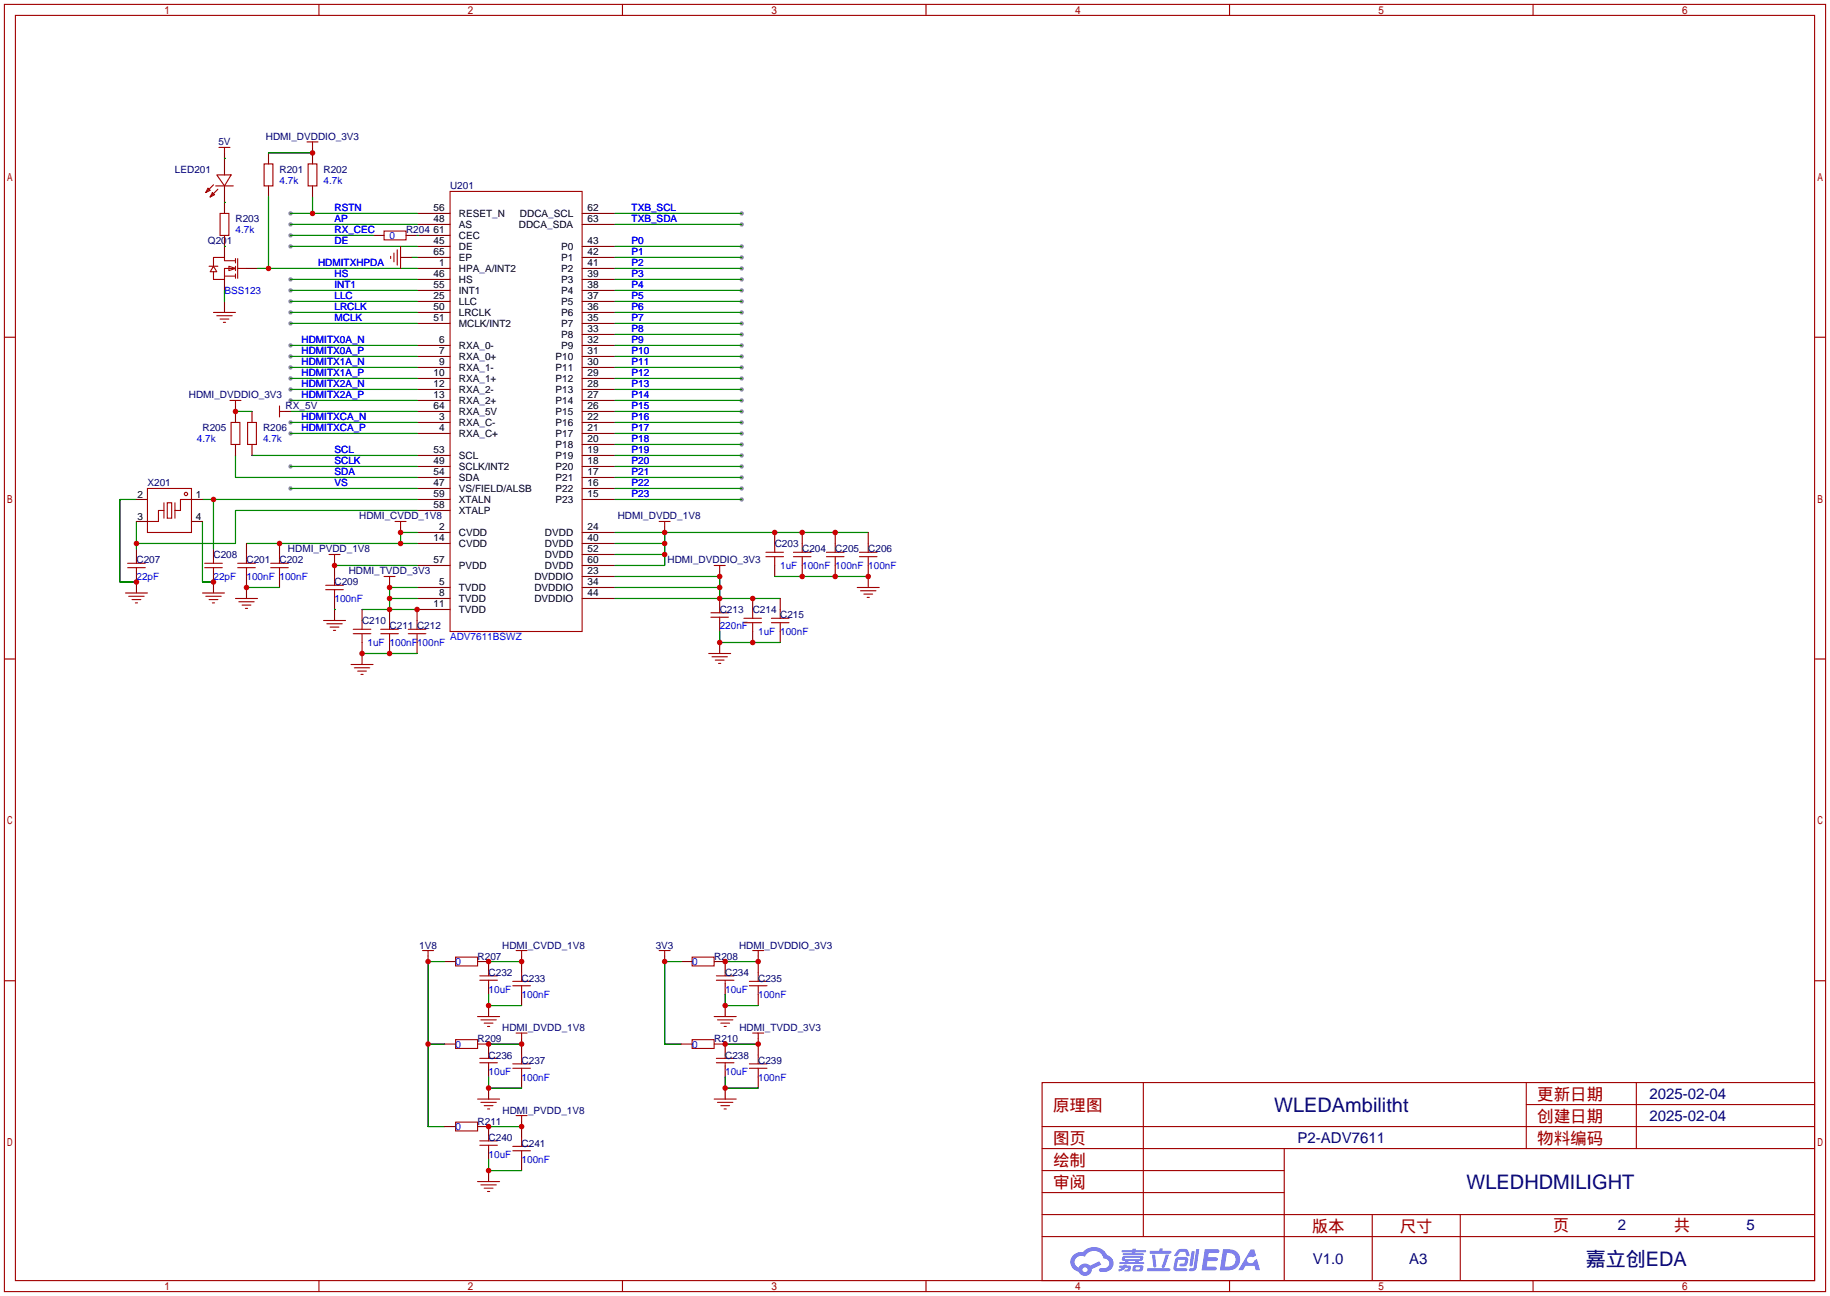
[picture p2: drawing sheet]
<svg xmlns="http://www.w3.org/2000/svg" width="422mm" height="299mm" viewBox="0 0 422 299" stroke-linecap="round" stroke-linejoin="round" font-family="sans-serif">
<g fill="#999">
<circle cx="67.1" cy="51.8" r=".51"/>
<circle cx="67.1" cy="56.9" r=".51"/>
<circle cx="67.1" cy="67.1" r=".51"/>
<circle cx="67.1" cy="64.5" r=".51"/>
<circle cx="67.1" cy="69.6" r=".51"/>
<circle cx="67.1" cy="72.1" r=".51"/>
<circle cx="67.1" cy="74.7" r=".51"/>
<circle cx="67.1" cy="79.8" r=".51"/>
<circle cx="67.1" cy="82.3" r=".51"/>
<circle cx="67.1" cy="84.8" r=".51"/>
<circle cx="67.1" cy="87.4" r=".51"/>
<circle cx="67.1" cy="89.9" r=".51"/>
<circle cx="67.1" cy="92.5" r=".51"/>
<circle cx="67.1" cy="97.5" r=".51"/>
<circle cx="67.1" cy="100.1" r=".51"/>
<circle cx="67.1" cy="107.7" r=".51"/>
<circle cx="67.1" cy="112.8" r=".51"/>
<circle cx="67.1" cy="49.3" r=".51"/>
<circle cx="171.2" cy="49.3" r=".51"/>
<circle cx="171.2" cy="51.8" r=".51"/>
<circle cx="171.2" cy="56.9" r=".51"/>
<circle cx="171.2" cy="59.4" r=".51"/>
<circle cx="171.2" cy="62" r=".51"/>
<circle cx="171.2" cy="64.5" r=".51"/>
<circle cx="171.2" cy="67.1" r=".51"/>
<circle cx="171.2" cy="69.6" r=".51"/>
<circle cx="171.2" cy="72.1" r=".51"/>
<circle cx="171.2" cy="74.7" r=".51"/>
<circle cx="171.2" cy="77.2" r=".51"/>
<circle cx="171.2" cy="79.8" r=".51"/>
<circle cx="171.2" cy="82.3" r=".51"/>
<circle cx="171.2" cy="84.8" r=".51"/>
<circle cx="171.2" cy="87.4" r=".51"/>
<circle cx="171.2" cy="89.9" r=".51"/>
<circle cx="171.2" cy="92.5" r=".51"/>
<circle cx="171.2" cy="95" r=".51"/>
<circle cx="171.2" cy="97.5" r=".51"/>
<circle cx="171.2" cy="100.1" r=".51"/>
<circle cx="171.2" cy="102.6" r=".51"/>
<circle cx="171.2" cy="105.2" r=".51"/>
<circle cx="171.2" cy="107.7" r=".51"/>
<circle cx="171.2" cy="110.2" r=".51"/>
<circle cx="171.2" cy="112.8" r=".51"/>
<circle cx="171.2" cy="115.3" r=".51"/>
<circle cx="67.1" cy="54.4" r=".51"/>
</g>
<g fill="none" stroke="#a10000" stroke-width=".25">
<path d="M1 1h420.4v297.2h-420.4zM3.6 3.6h415.2v292.1h-415.2zM73.6 1v2.6M143.7 1v2.6M213.7 1v2.6M283.8 1v2.6M353.9 1v2.6M1 77.9h2.6M418.8 77.9h2.6M1 152.1h2.6M418.8 152.1h2.6M1 226.4h2.6"/>
<path d="M418.8 226.4h2.6M240.5 249.9h178.3v45.8h-178.3zM263.9 249.9v35.6M352.3 249.9v15.3M352.3 255h66.5M377.7 249.9v15.3M240.5 270.3h55.9M240.5 265.2h178.3M240.5 275.3h55.9M240.5 260.1h178.3M296.4 265.2v30.5M73.6 295.7v2.5"/>
<path d="M143.7 295.7v2.5M213.7 295.7v2.5M240.5 285.5h178.3M240.5 280.4h178.3M283.8 295.7v2.5M316.7 280.4v15.3M337.1 280.4v15.3M353.9 295.7v2.5"/>
</g>
<g fill="#5487ff">
<path d="M278.1 288.4h2.7a.48 .48 0 0 1 .7 .4 .48 .48 0 0 1-.7 .5h-1.8l-.2 1h1.9a.43 .43 0 0 1 .4 .5 .43 .43 0 0 1-.5 .4h-1.9l-.2 1.2h1.7a.45 .45 0 0 1 .6 .2 .45 .45 0 0 1-.2 .6l-3.2 .1z"/>
<path d="M288.7 288.5h.8l.4 1.4-.7 .4a.84 .84 0 0 0-1.2 .2 .84 .84 0 0 0 .3 1.2 .84 .84 0 0 0 1.1-.4l.1-.3 .6-.3 .7 2.5h-.9l-.3-1h-2.1l-.6 1h-1.1z"/>
<path d="M275.1 288.9h.7l-.5 3.2a.36 .36 0 0 1-.4 .3 .36 .36 0 0 1-.3-.4z"/>
<path d="M276.1 288.4h.7l-.6 4.3a1.13 1.13 0 0 1-1.8 .6l.2-.4 .7-.1 .2-.2z"/>
<path d="M271.8 288.7l.6-.3 1-.1a.77 .77 0 0 1 .9 .6l.3 .9-.2 .2h-.5l-.3-.9-.2-.1h-1l-.7 1h-.6z"/>
<path d="M271.4 290.5l.5-.3h1.7a.81 .81 0 0 1 .7 .5 .81 .81 0 0 1-.2 .9 .81 .81 0 0 1-.9 .8h-.7a.32 .32 0 0 1-.3-.4 .32 .32 0 0 1 .4-.3h.7l.3-.9-1.7 .1-.3 1.9h2.2a.32 .32 0 0 1 .3 .4 .32 .32 0 0 1-.4 .3h-2.3l-.4-.4-.1-.5z"/>
<path d="M264.8 292.8h5a.33 .33 0 0 1 .4 .4 .33 .33 0 0 1-.4 .3h-4.9l-.1-.2z"/>
<path d="M269.1 289.6h.7l-.6 2.1a.98 .98 0 0 1-.8 1l-.3-.3z"/>
<path d="M265.9 289.7h.7l.3 2.6a.34 .34 0 0 1-.3 .3 .34 .34 0 0 1-.4-.2z"/>
<path d="M265.4 288.8h2.2l.2-.6h.6l-.1 .6h1.8a.32 .32 0 0 1 .3 .3 .32 .32 0 0 1-.4 .3h-4.5l-.1-.1z"/>
<path d="M258.4 292.2h.9l.1-.2h.7l-.1 .2h.9l.1 .2-.1 .9-1.3 .2v-.4h.6l.1-.4a.68 .68 0 0 0-.9 .4l-1.1 .5-.2-.5 1-.4h-.8z"/>
<path d="M259 288.6h2.4l.1-.3h.7l-.1 .3h2.2l.3 .3-.3 .2h-2.2l-.1 .3h1.8l.2 .2-.2 .2h-4.5l-.1-.4h2l.1-.3h-2.3l-.1-.1z"/>
<path d="M282.3 288.4l-.7 4.9h1.6a2.5 2.5 0 0 0 3.1-2.5 2.5 2.5 0 0 0-3.1-2.4zM283.2 289.3a1.65 1.65 0 0 1 2 1.7 1.65 1.65 0 0 1-2.2 1.4h-.3z"/>
<path d="M259.1 290.2l-.1 .7 .6 .2 .1 .3h-1.3l.1 .4h5.4l.2-.2-.2-.2h-1.2l.2-.3a.7 .7 0 0 0 .8-.2 .7 .7 0 0 0 0-.9h-4.1zM259.7 290.4l3.5 .1-.2 .3h-3.2zM260.4 291.1h1.7l-.2 .3h-1.4z"/>
<path d="M261.6 292.3a1.05 1.05 0 0 0-.1 1.2 2.91 2.91 0 0 0 2.2-.2 .98 .98 0 0 0 0-1.1l-1.6-.1zM262.2 292.6h.8l.1 .3-.2 .2h-.8z"/>
<path d="M247.8 289.7a2.23 2.23 0 0 0-.6 2.3 2.23 2.23 0 0 0 1.8 1.6 1.58 1.58 0 0 0 1.7 1 1.58 1.58 0 0 0 1.3-1.6l2.2-1-.5-.8-2.1 1a1.65 1.65 0 0 0-2.6 .5 1.47 1.47 0 0 1-.8-2.1 1.47 1.47 0 0 1 2.2-.4 2.3 2.3 0 0 1 2.3-1.4 2.3 2.3 0 0 1 2.1 1.8 1.12 1.12 0 0 1 1.3 1 1.12 1.12 0 0 1-1.2 1.2h-.7a.45 .45 0 0 0-.5 .3 .45 .45 0 0 0 .4 .6 2.21 2.21 0 0 0 2.2-.6 2.21 2.21 0 0 0 .5-2.3 2.13 2.13 0 0 0-1.3-1 3.3 3.3 0 0 0-5.5-.7l-1.2 .1zM249.9 293.2a.57 .57 0 0 1 1.1 0 .57 .57 0 0 1-1.1 0z"/>
</g>
<g fill="none" stroke="#870000" stroke-width=".25">
<path d="M51.8 35.3v5.1M62 35.3v2.5M72.1 34v3.8M51.8 42.9v6.4M51.8 54.4v5M62 42.9v2.6M72.1 42.9v2.6M86.1 54.4h2.5M92.5 59.4h2.5M93.7 54.4h10.2M96.3 49.3h7.6M96.3 51.8h7.6"/>
<path d="M96.3 56.9h7.6M96.3 59.4h7.6M134.4 49.3h7.6M134.4 51.8h7.6M134.4 56.9h7.6M134.4 59.4h7.6M51.8 64.5v2.6M51.8 69.6v2.5M56.9 62h2.5M96.3 62h7.6M96.3 64.5h7.6M96.3 67.1h7.6"/>
<path d="M96.3 69.6h7.6M96.3 72.1h7.6M96.3 74.7h7.6M96.3 79.8h7.6M134.4 62h7.6M134.4 64.5h7.6M134.4 67.1h7.6M134.4 69.6h7.6M134.4 72.1h7.6M134.4 74.7h7.6M134.4 79.8h7.6M134.4 77.2h7.6"/>
<path d="M54.4 93.7v3.8M58.2 95v2.5M65.8 95h1.3M96.3 82.3h7.6M96.3 84.8h7.6M96.3 87.4h7.6M96.3 89.9h7.6M96.3 92.5h7.6M96.3 95h7.6M96.3 97.5h7.6M134.4 82.3h7.6M134.4 84.8h7.6"/>
<path d="M134.4 87.4h7.6M134.4 89.9h7.6M134.4 92.5h7.6M134.4 95h7.6M134.4 97.5h7.6M31.5 115.3h2.5M44.2 115.3h2.5M54.4 102.6v2.6M58.2 102.6v2.6M96.3 100.1h7.6M96.3 105.2h7.6M96.3 107.7h7.6"/>
<path d="M96.3 110.2h7.6M96.3 112.8h7.6M96.3 115.3h7.6M96.3 117.9h7.6M134.4 100.1h7.6M134.4 105.2h7.6M134.4 107.7h7.6M134.4 110.2h7.6M134.4 112.8h7.6M134.4 115.3h7.6M134.4 102.6h7.6M31.5 126.7v2.6"/>
<path d="M31.5 131.8v5.1M31.5 120.4h2.5M44.2 120.4h2.5M49.3 126.7v2.6M49.3 131.8v5.1M56.9 125.5v2.5M56.9 133.1v5.1M64.5 125.5v2.5M64.5 133.1v2.5M77.2 129.3v3.8M77.2 138.2v5.1M89.9 134.4v1.2"/>
<path d="M92.5 121.7v1.2M96.3 122.9h7.6M96.3 125.5h7.6M96.3 130.6h7.6M96.3 135.6h7.6M96.3 138.2h7.6M134.4 122.9h7.6M134.4 125.5h7.6M134.4 128h7.6M134.4 130.6h7.6M134.4 133.1h7.6M134.4 135.6h7.6"/>
<path d="M134.4 138.2h7.6M153.4 121.7v1.2M166.1 131.8v1.3M166.1 138.2v2.5M173.7 138.2v2.5M178.8 122.9v2.6M178.8 130.6v2.5M180.1 138.2v2.5M185.2 122.9v2.6M185.2 130.6v2.5M192.8 122.9v2.6M192.8 130.6v2.5"/>
<path d="M200.4 122.9v2.6M200.4 130.6v5M83.6 140.7v2.6M83.6 148.3v5.1M89.9 140.7v2.6M89.9 148.3v2.6M96.3 148.3v2.6M103.9 140.7h-7.6v2.6M166.1 143.3v2.5M166.1 148.3v2.6M173.7 145.8v2.5M180.1 145.8v2.5"/>
<path d="M98.8 220.7v1.3M102.6 222h2.6M110.2 222h2.6v2.5M112.8 227.1v2.5M112.8 232.2v2.5M120.4 220.7v3.8M120.4 229.6v2.6M120.4 239.8v3.8M153.4 220.7v1.3M157.2 222h2.6M164.8 222h2.6v2.5M167.4 227.1v2.5"/>
<path d="M167.4 232.2v2.5M175 220.7v3.8M175 229.6v2.6M175 239.8v3.8M102.6 241h2.6M110.2 241h2.6v2.6M112.8 246.1v2.6M112.8 251.2v2.5M120.4 248.7v2.5M120.4 258.8v3.8M157.2 241h2.6M164.8 241h2.6v2.6"/>
<path d="M167.4 246.1v2.6M167.4 251.2v2.5M175 248.7v2.5M102.6 260.1h2.6M110.2 260.1h2.6v2.5M112.8 265.2v2.5M112.8 270.3v2.5M120.4 267.7v2.6"/>
</g>
<g fill="none" stroke="#a10000" stroke-width=".25">
<path d="M50.5 34h2.6M51.8 34v1.3M61 37.8h2v5.1h-2zM70.9 32.8h2.5M71.1 37.8h2.1v5.1h-2.1zM72.1 32.8v1.2M48 43.4l.5 .5-1 .6zM49 44.5l.5 .5-1 .5zM49.3 42.7l-1.8 1.8M49.8 42.9h4M50 40.4h3.3l-1.5 2.5zM50.3 43.7l-1.8 1.8"/>
<path d="M50.8 49.3h2v5.1h-2zM54.4 59.7v1M54.9 59.7v4.6M88.6 53.3h5.1v2.1h-5.1zM90.2 59.2v.5M90.9 58.4v2.1M91.7 57.7v3.5M92.5 56.9v5.1M103.9 44.2h30.5v101.6h-30.5zM48.3 61.5h2M49.3 61.5l.7 1.2h-1.5zM49.3 72.1h5.1"/>
<path d="M50 72.9h3.6M50.8 73.7h2M51.6 74.4h.5M51.8 63.8h2.6M52.8 61.5l1.6 .5-1.6 .5zM54.4 60.2h-2.6v-.8h-2.5v2.1M54.4 62h-2.6v2.5h-2.5v-1.8M54.4 61.5v1M54.4 63.2v1.1M54.9 62h2M53.1 92.5h2.5M53.3 97.5h2.1v5.1h-2.1z"/>
<path d="M54.4 92.5v1.2M57.1 97.5h2.1v5.1h-2.1zM64.5 93.7v2.6M64.5 95h1.3M34 112.8h10.2v10.1h-10.2zM37.8 117.9h-1.2v2.5h-2.6M37.8 116.1v3.5M38.6 116.1h1v3.5h-1zM40.4 116.1v3.5M44.2 115.3h-2.5v2.6h-1.3M29 136.9h5M29.5 131.1h4"/>
<path d="M29.5 130h4M29.7 137.7h3.6M30.5 138.4h2M31.2 139.2h.5M31.5 129.3v.7M31.5 131.1v.7M46.7 136.9h5.1M47.2 131.1h4.1M47.2 130h4.1M47.5 137.7h3.6M48.3 138.4h2M49 139.2h.5"/>
<path d="M49.3 129.3v.7M49.3 131.1v.7M54.4 138.2h5M54.9 131.1h4M54.9 130h4M55.1 138.9h3.6M55.9 139.7h2M56.9 128v2M56.9 131.1v2M62.5 131.1h4M62.5 130h4M64.5 128v2"/>
<path d="M64.5 131.1v2M75.2 136.1h4M75.2 135.1h4M75.9 128h2.6M77.2 128v1.3M77.2 133.1v2M77.2 136.1v2.1M88.6 133.1h2.6M89.9 133.1v1.3M91.2 120.4h2.5M92.5 120.4v1.3M152.1 120.4h2.6"/>
<path d="M153.4 120.4v1.3M164.8 130.6h2.6M166.1 130.6v1.2M176.8 128.5h4M176.8 127.5h4M178.8 125.5v2M178.8 128.5v2.1M183.1 128.5h4.1M183.1 127.5h4.1M185.2 125.5v2M185.2 128.5v2.1M190.8 128.5h4"/>
<path d="M190.8 127.5h4M192.8 125.5v2M192.8 128.5v2.1M197.9 135.6h5M198.4 128.5h4M198.4 127.5h4M198.6 136.4h3.6M199.4 137.2h2M200.2 137.9h.5M200.4 125.5v2M200.4 128.5v2.1M56.6 140.5h.5"/>
<path d="M74.7 143.3h5.1M75.4 144h3.6M76.2 144.8h2M77 145.5h.5M81 153.4h5.1M81.5 146.3h4.1M81.5 145.3h4.1M81.8 154.2h3.5M82.5 154.9h2.1M83.3 155.7h.5M83.6 143.3v2M83.6 146.3v2"/>
<path d="M87.9 146.3h4M87.9 145.3h4M89.9 143.3v2M89.9 146.3v2M94.2 146.3h4.1M94.2 145.3h4.1M96.3 143.3v2M96.3 146.3v2M163.6 150.9h5.1M164.1 142.5h4M164.1 141.5h4M164.3 151.6h3.6"/>
<path d="M165.1 152.4h2M165.9 153.2h.5M166.1 140.7v.8M166.1 142.5v.8M171.7 143.8h4.1M171.7 142.7h4.1M173.7 140.7v2M173.7 143.8v2M178.1 143.8h4M178.1 142.7h4M180.1 140.7v2M180.1 143.8v2"/>
<path d="M97.5 219.5h2.6M98.8 219.5v1.2M119.1 219.5h2.6M120.4 219.5v1.2M152.1 219.5h2.6M153.4 219.5v1.2M173.7 219.5h2.6M175 219.5v1.2M105.2 221h5v2h-5zM110.2 234.7h5.1M110.7 226.3h4.1M110.7 225.3h4.1"/>
<path d="M111 235.5h3.6M111.8 236.2h2M112.5 237h.5M112.8 224.5v.8M112.8 226.3v.8M118.4 227.6h4M118.4 226.6h4M119.1 238.5h2.6M120.4 224.5v2.1M120.4 227.6v2M120.4 238.5v1.3M159.8 221h5v2h-5z"/>
<path d="M164.8 234.7h5.1M165.4 226.3h4M165.4 225.3h4M165.6 235.5h3.6M166.4 236.2h2M167.1 237h.5M167.4 224.5v.8M167.4 226.3v.8M173 227.6h4M173 226.6h4M173.7 238.5h2.6M175 224.5v2.1"/>
<path d="M175 227.6v2M175 238.5v1.3M105.2 240h5v2.1h-5zM105.2 259.1h5v2h-5zM110.2 253.7h5.1M110.7 245.4h4.1M110.7 244.3h4.1M111 254.5h3.6M111.8 255.3h2M112.5 256h.5M112.8 243.6v.7M112.8 245.4v.7"/>
<path d="M118.4 246.6h4M118.4 245.6h4M119.1 257.6h2.6M120.4 243.6v2M120.4 246.6v2.1M120.4 257.6v1.2M159.8 240h5v2.1h-5zM164.8 253.7h5.1M165.4 245.4h4M165.4 244.3h4M165.6 254.5h3.6M166.4 255.3h2"/>
<path d="M167.1 256h.5M167.4 243.6v.7M167.4 245.4v.7M173 246.6h4M173 245.6h4M175 243.6v2M175 246.6v2.1M110.2 272.8h5.1M110.7 264.4h4.1M110.7 263.4h4.1M111 273.6h3.6M111.8 274.3h2"/>
<path d="M112.5 275.1h.5M112.8 262.6v.8M112.8 264.4v.8M118.4 265.7h4M118.4 264.7h4M120.4 262.6v2.1M120.4 265.7v2"/>
<circle cx="42.9" cy="114" r=".38"/>
</g>
<g fill="none" stroke="#008700" stroke-width=".25">
<path d="M51.8 36.6h.1M62 35.3h10.1M51.8 56.9h.1M51.8 46.7h.1M62 45.5v16.5M67.1 51.8h29.2M67.1 56.9h29.2M67.1 49.3h29.2M67.1 54.4h19M72.1 45.5v3.8M95 59.4h1.3M96.3 54.4h.1"/>
<path d="M142 51.8h29.2M142 59.4h29.2M142 56.9h29.2M142 49.3h29.2M51.8 67.1v2.5M59.4 62h36.9M67.1 67.1h29.2M67.1 64.5h29.2M67.1 69.6h29.2M67.1 72.1h29.2M67.1 74.7h29.2M67.1 79.8h29.2"/>
<path d="M142 67.1h29.2M142 64.5h29.2M142 69.6h29.2M142 72.1h29.2M142 74.7h29.2M142 79.8h29.2M142 62h29.2M142 77.2h29.2M54.4 95h3.8M67.1 82.3h29.2M67.1 84.8h29.2M67.1 87.4h29.2"/>
<path d="M67.1 89.9h29.2M67.1 92.5h29.2M67.1 95h29.2M67.1 97.5h29.2M142 82.3h29.2M142 84.8h29.2M142 87.4h29.2M142 89.9h29.2M142 92.5h29.2M142 95h29.2M142 97.5h29.2M31.5 115.3h-3.8v19.1h3.8"/>
<path d="M46.7 115.3h49.6M49.3 115.3v11.4M54.4 105.2v5h41.9M58.2 105.2h38.1M67.1 100.1h29.2M67.1 107.7h29.2M67.1 112.8h29.2M96.3 117.9h-41.9v7.6h-22.9M142 100.1h29.2M142 105.2h29.2M142 107.7h29.2M142 110.2h29.2"/>
<path d="M142 112.8h29.2M142 115.3h29.2M142 102.6h29.2M31.5 120.4v6.3M46.7 120.4v14h2.6M56.9 125.5h39.4M56.9 135.6h7.6M77.2 130.6h19.1M89.9 138.2h6.4M96.3 122.9h-3.8v2.6M96.3 135.6h-6.4v5.1M142 125.5h11.4"/>
<path d="M142 122.9h58.4M142 138.2h38.1M142 135.6h24.1M142 133.1h24.1v5.1M142 128h11.4M153.4 122.9v7.7h-11.4M178.8 133.1h21.6M77.2 140.7h.1M83.6 140.7h12.7M83.6 150.9h12.7M166.1 145.8v2.5h14M102.6 222h-3.8v38.1h3.8"/>
<path d="M112.8 222h7.6M112.8 229.6v2.6h7.6M157.2 222h-3.8v19h3.8M167.4 222h7.6M167.4 229.6v2.6h7.6M98.8 241h3.8M112.8 241h7.6M112.8 248.7v2.5h7.6M167.4 241h7.6M167.4 248.7v2.5h7.6M112.8 260.1h7.6M112.8 267.7v2.6h7.6"/>
</g>
<g fill="#c00">
<circle cx="92.5" cy="125.5" r=".63"/>
<circle cx="92.5" cy="122.9" r=".63"/>
<circle cx="64.5" cy="125.5" r=".63"/>
<circle cx="77.2" cy="130.6" r=".63"/>
<circle cx="89.9" cy="135.6" r=".63"/>
<circle cx="89.9" cy="138.2" r=".63"/>
<circle cx="89.9" cy="140.7" r=".63"/>
<circle cx="96.3" cy="140.7" r=".63"/>
<circle cx="166.1" cy="133.1" r=".63"/>
<circle cx="166.1" cy="135.6" r=".63"/>
<circle cx="166.1" cy="138.2" r=".63"/>
<circle cx="173.7" cy="138.2" r=".63"/>
<circle cx="153.4" cy="122.9" r=".63"/>
<circle cx="153.4" cy="125.5" r=".63"/>
<circle cx="153.4" cy="128" r=".63"/>
<circle cx="178.8" cy="122.9" r=".63"/>
<circle cx="185.2" cy="122.9" r=".63"/>
<circle cx="192.8" cy="122.9" r=".63"/>
<circle cx="166.1" cy="148.3" r=".63"/>
<circle cx="173.7" cy="148.3" r=".63"/>
<circle cx="185.2" cy="133.1" r=".63"/>
<circle cx="192.8" cy="133.1" r=".63"/>
<circle cx="200.4" cy="133.1" r=".63"/>
<circle cx="89.9" cy="150.9" r=".63"/>
<circle cx="83.6" cy="150.9" r=".63"/>
<circle cx="56.9" cy="135.6" r=".63"/>
<circle cx="31.5" cy="134.4" r=".63"/>
<circle cx="49.3" cy="134.4" r=".63"/>
<circle cx="49.3" cy="115.3" r=".63"/>
<circle cx="31.5" cy="125.5" r=".63"/>
<circle cx="72.1" cy="49.3" r=".63"/>
<circle cx="72.1" cy="35.3" r=".63"/>
<circle cx="62" cy="62" r=".63"/>
<circle cx="98.8" cy="222" r=".63"/>
<circle cx="98.8" cy="241" r=".63"/>
<circle cx="112.8" cy="232.2" r=".63"/>
<circle cx="120.4" cy="222" r=".63"/>
<circle cx="112.8" cy="222" r=".63"/>
<circle cx="112.8" cy="251.2" r=".63"/>
<circle cx="120.4" cy="241" r=".63"/>
<circle cx="112.8" cy="241" r=".63"/>
<circle cx="112.8" cy="270.3" r=".63"/>
<circle cx="120.4" cy="260.1" r=".63"/>
<circle cx="112.8" cy="260.1" r=".63"/>
<circle cx="153.4" cy="222" r=".63"/>
<circle cx="167.4" cy="232.2" r=".63"/>
<circle cx="175" cy="222" r=".63"/>
<circle cx="167.4" cy="222" r=".63"/>
<circle cx="167.4" cy="251.2" r=".63"/>
<circle cx="175" cy="241" r=".63"/>
<circle cx="167.4" cy="241" r=".63"/>
<circle cx="54.4" cy="95" r=".63"/>
</g>
<g font-size="4.6" fill="#000080">
<text x="294.1" y="256.6">WLEDAmbilitht</text>
<text x="338.5" y="274.4">WLEDHDMILIGHT</text>
<text x="366" y="292.2">嘉立创EDA</text>
</g>
<g font-size="3.8" fill="#a00000">
<text x="243.1" y="256.5">原理图</text>
<text x="354.8" y="254">更新日期</text>
<text x="354.8" y="259.1">创建日期</text>
<text x="243.1" y="269.2">绘制</text>
<text x="243.1" y="264.2">图页</text>
<text x="354.8" y="264.2">物料编码</text>
<text x="243.1" y="274.3">审阅</text>
<text x="302.8" y="284.5">版本</text>
<text x="323.1" y="284.5">尺寸</text>
<text x="358.4" y="284.2">页</text>
<text x="386.3" y="284.2">共</text>
</g>
<g font-size="3.5" fill="#000080">
<text x="380.7" y="253.7">2025-02-04</text>
<text x="299.5" y="263.8">P2-ADV7611</text>
<text x="380.7" y="258.8">2025-02-04</text>
<text x="373.4" y="283.9">2</text>
<text x="403.2" y="283.9">5</text>
<text x="303" y="291.8">V1.0</text>
<text x="325.3" y="291.8">A3</text>
</g>
<g font-size="2.3" fill="#000080">
<text x="50.4" y="33.6">5V</text>
<text x="61.4" y="32.3">HDMI_DVDDIO_3V3</text>
<text x="40.4" y="39.9">LED201</text>
<text x="64.5" y="39.9">R201</text>
<text x="74.7" y="39.9">R202</text>
<text x="103.9" y="43.7">U201</text>
<text x="54.4" y="51.4">R203</text>
<text x="93.7" y="53.9">R204</text>
<text x="48" y="56.4">Q201</text>
<text x="43.6" y="92">HDMI_DVDDIO_3V3</text>
<text x="65.9" y="94.5">RX_5V</text>
<text x="46.7" y="99.6">R205</text>
<text x="60.7" y="99.6">R206</text>
<text x="34" y="112.3">X201</text>
<text x="82.9" y="119.9">HDMI_CVDD_1V8</text>
<text x="142.6" y="119.9">HDMI_DVDD_1V8</text>
<text x="31.5" y="130.1">C207</text>
<text x="49.3" y="128.8">C208</text>
<text x="56.9" y="130.1">C201</text>
<text x="64.5" y="130.1">C202</text>
<text x="66.5" y="127.6">HDMI_PVDD_1V8</text>
<text x="154.1" y="130.1">HDMI_DVDDIO_3V3</text>
<text x="178.8" y="126.3">C203</text>
<text x="185.2" y="127.6">C204</text>
<text x="192.8" y="127.6">C205</text>
<text x="200.4" y="127.6">C206</text>
<text x="77.2" y="135.2">C209</text>
<text x="80.5" y="132.6">HDMI_TVDD_3V3</text>
<text x="166.1" y="141.5">C213</text>
<text x="173.7" y="141.5">C214</text>
<text x="180.1" y="142.8">C215</text>
<text x="83.6" y="144.1">C210</text>
<text x="89.9" y="145.3">C211 C212</text>
<text x="96.8" y="219">1V8</text>
<text x="110.2" y="221.5">R207</text>
<text x="115.9" y="219">HDMI_CVDD_1V8</text>
<text x="151.4" y="219">3V3</text>
<text x="164.8" y="221.5">R208</text>
<text x="170.6" y="219">HDMI_DVDDIO_3V3</text>
<text x="112.8" y="225.3">C232</text>
<text x="120.4" y="226.6">C233</text>
<text x="167.4" y="225.3">C234</text>
<text x="175" y="226.6">C235</text>
<text x="115.9" y="238">HDMI_DVDD_1V8</text>
<text x="170.7" y="238">HDMI_TVDD_3V3</text>
<text x="110.2" y="240.6">R209</text>
<text x="112.8" y="244.4">C236</text>
<text x="120.4" y="245.7">C237</text>
<text x="164.8" y="240.6">R210</text>
<text x="167.4" y="244.4">C238</text>
<text x="175" y="245.7">C239</text>
<text x="116" y="257.1">HDMI_PVDD_1V8</text>
<text x="110.2" y="259.6">R211</text>
<text x="112.8" y="263.4">C240</text>
<text x="120.4" y="264.7">C241</text>
</g>
<g font-size="2.3" fill="#00f">
<text x="64.5" y="42.5">4.7k</text>
<text x="74.7" y="42.5">4.7k</text>
<text x="54.4" y="53.9">4.7k</text>
<text x="77.2" y="51.4">AP</text>
<text x="77.2" y="48.8">RSTN</text>
<text x="77.2" y="53.9">RX_CEC</text>
<text x="145.8" y="48.8">TXB_SCL</text>
<text x="145.8" y="51.4">TXB_SDA</text>
<text x="77.2" y="56.4">DE</text>
<text x="89.9" y="55.2">0</text>
<text x="145.8" y="56.4">P0</text>
<text x="145.8" y="59">P1</text>
<text x="73.4" y="61.5">HDMITXHPDA</text>
<text x="77.2" y="64.1">HS</text>
<text x="145.8" y="61.5">P2</text>
<text x="145.8" y="64.1">P3</text>
<text x="51.8" y="67.9">BSS123</text>
<text x="77.2" y="66.6">INT1</text>
<text x="77.2" y="69.1">LLC</text>
<text x="77.2" y="71.7">LRCLK</text>
<text x="145.8" y="66.6">P4</text>
<text x="145.8" y="69.1">P5</text>
<text x="145.8" y="71.7">P6</text>
<text x="77.2" y="74.2">MCLK</text>
<text x="145.8" y="74.2">P7</text>
<text x="145.8" y="76.8">P8</text>
<text x="69.6" y="79.3">HDMITX0A_N</text>
<text x="69.6" y="81.8">HDMITX0A_P</text>
<text x="145.8" y="79.3">P9</text>
<text x="145.8" y="81.8">P10</text>
<text x="69.6" y="84.4">HDMITX1A_N</text>
<text x="69.6" y="86.9">HDMITX1A_P</text>
<text x="69.6" y="89.5">HDMITX2A_N</text>
<text x="145.8" y="84.4">P11</text>
<text x="145.8" y="86.9">P12</text>
<text x="145.8" y="89.5">P13</text>
<text x="69.6" y="92">HDMITX2A_P</text>
<text x="145.8" y="92">P14</text>
<text x="145.8" y="94.5">P15</text>
<text x="69.6" y="97.1">HDMITXCA_N</text>
<text x="69.6" y="99.6">HDMITXCA_P</text>
<text x="145.8" y="97.1">P16</text>
<text x="145.8" y="99.6">P17</text>
<text x="45.5" y="102.2">4.7k</text>
<text x="60.7" y="102.2">4.7k</text>
<text x="77.2" y="104.7">SCL</text>
<text x="77.2" y="107.2">SCLK</text>
<text x="145.8" y="102.2">P18</text>
<text x="145.8" y="104.7">P19</text>
<text x="145.8" y="107.2">P20</text>
<text x="77.2" y="109.8">SDA</text>
<text x="77.2" y="112.3">VS</text>
<text x="145.8" y="109.8">P21</text>
<text x="145.8" y="112.3">P22</text>
<text x="145.8" y="114.9">P23</text>
<text x="180.1" y="131.4">1uF</text>
<text x="185.2" y="131.4">100nF</text>
<text x="192.8" y="131.4">100nF</text>
<text x="200.4" y="131.4">100nF</text>
<text x="31.5" y="133.9">22pF</text>
<text x="49.3" y="133.9">22pF</text>
<text x="56.9" y="133.9">100nF</text>
<text x="64.5" y="133.9">100nF</text>
<text x="77.2" y="139">100nF</text>
<text x="84.8" y="149.1">1uF</text>
<text x="89.9" y="149.1">100nF</text>
<text x="96.3" y="149.1">100nF</text>
<text x="103.9" y="147.9">ADV7611BSWZ</text>
<text x="166.1" y="145.3">220nF</text>
<text x="175" y="146.6">1uF</text>
<text x="180.1" y="146.6">100nF</text>
<text x="105.2" y="222.8">0</text>
<text x="159.8" y="222.8">0</text>
<text x="112.8" y="229.2">10uF</text>
<text x="120.4" y="230.4">100nF</text>
<text x="167.4" y="229.2">10uF</text>
<text x="175" y="230.4">100nF</text>
<text x="105.2" y="241.9">0</text>
<text x="159.8" y="241.9">0</text>
<text x="112.8" y="248.2">10uF</text>
<text x="120.4" y="249.5">100nF</text>
<text x="167.4" y="248.2">10uF</text>
<text x="175" y="249.5">100nF</text>
<text x="105.2" y="260.9">0</text>
<text x="112.8" y="267.3">10uF</text>
<text x="120.4" y="268.5">100nF</text>
</g>
<g font-size="2.3">
<text x="100" y="48.8">56</text>
<text x="100" y="51.4">48</text>
<text x="100" y="53.9">61</text>
<text x="105.9" y="50.1">RESET_N</text>
<text x="105.9" y="52.6">AS</text>
<text x="119.8" y="52.6">DDCA_SDA</text>
<text x="120" y="50.1">DDCA_SCL</text>
<text x="135.6" y="48.8">62</text>
<text x="135.6" y="51.4">63</text>
<text x="100" y="56.4">45</text>
<text x="100" y="59">65</text>
<text x="105.9" y="55.2">CEC</text>
<text x="105.9" y="57.7">DE</text>
<text x="129.5" y="57.7">P0</text>
<text x="135.6" y="56.4">43</text>
<text x="135.6" y="59">42</text>
<text x="100" y="64.1">46</text>
<text x="101.3" y="61.5">1</text>
<text x="105.9" y="60.2">EP</text>
<text x="105.9" y="62.8">HPA_A/INT2</text>
<text x="105.9" y="65.3">HS</text>
<text x="129.5" y="60.2">P1</text>
<text x="129.5" y="62.8">P2</text>
<text x="129.5" y="65.3">P3</text>
<text x="135.6" y="61.5">41</text>
<text x="135.6" y="64.1">39</text>
<text x="100" y="66.6">55</text>
<text x="100" y="69.1">25</text>
<text x="100" y="71.7">50</text>
<text x="105.9" y="67.9">INT1</text>
<text x="105.9" y="70.4">LLC</text>
<text x="129.5" y="67.9">P4</text>
<text x="129.5" y="70.4">P5</text>
<text x="135.6" y="66.6">38</text>
<text x="135.6" y="69.1">37</text>
<text x="135.6" y="71.7">36</text>
<text x="100" y="74.2">51</text>
<text x="105.9" y="72.9">LRCLK</text>
<text x="105.9" y="75.5">MCLK/INT2</text>
<text x="129.5" y="72.9">P6</text>
<text x="129.5" y="75.5">P7</text>
<text x="135.6" y="74.2">35</text>
<text x="135.6" y="76.8">33</text>
<text x="101.3" y="79.3">6</text>
<text x="101.3" y="81.8">7</text>
<text x="105.9" y="80.6">RXA_0-</text>
<text x="105.9" y="83.1">RXA_0+</text>
<text x="128.2" y="83.1">P10</text>
<text x="129.5" y="78">P8</text>
<text x="129.5" y="80.6">P9</text>
<text x="135.6" y="79.3">32</text>
<text x="135.6" y="81.8">31</text>
<text x="100" y="86.9">10</text>
<text x="100" y="89.5">12</text>
<text x="101.3" y="84.4">9</text>
<text x="105.9" y="85.6">RXA_1-</text>
<text x="105.9" y="88.2">RXA_1+</text>
<text x="128.2" y="85.6">P11</text>
<text x="128.2" y="88.2">P12</text>
<text x="135.6" y="84.4">30</text>
<text x="135.6" y="86.9">29</text>
<text x="135.6" y="89.5">28</text>
<text x="100" y="92">13</text>
<text x="100" y="94.5">64</text>
<text x="105.9" y="90.7">RXA_2-</text>
<text x="105.9" y="93.3">RXA_2+</text>
<text x="105.9" y="95.8">RXA_5V</text>
<text x="128.2" y="90.7">P13</text>
<text x="128.2" y="93.3">P14</text>
<text x="128.2" y="95.8">P15</text>
<text x="135.6" y="92">27</text>
<text x="135.6" y="94.5">26</text>
<text x="101.3" y="97.1">3</text>
<text x="101.3" y="99.6">4</text>
<text x="105.9" y="98.3">RXA_C-</text>
<text x="105.9" y="100.9">RXA_C+</text>
<text x="128.2" y="98.3">P16</text>
<text x="128.2" y="100.9">P17</text>
<text x="135.6" y="97.1">22</text>
<text x="135.6" y="99.6">21</text>
<text x="100" y="104.7">53</text>
<text x="100" y="107.2">49</text>
<text x="105.9" y="106">SCL</text>
<text x="128.2" y="103.4">P18</text>
<text x="128.2" y="106">P19</text>
<text x="135.6" y="102.2">20</text>
<text x="135.6" y="104.7">19</text>
<text x="135.6" y="107.2">18</text>
<text x="100" y="109.8">54</text>
<text x="100" y="112.3">47</text>
<text x="105.9" y="108.5">SCLK/INT2</text>
<text x="105.9" y="111">SDA</text>
<text x="105.9" y="113.6">VS/FIELD/ALSB</text>
<text x="128.2" y="108.5">P20</text>
<text x="128.2" y="111">P21</text>
<text x="128.2" y="113.6">P22</text>
<text x="135.6" y="109.8">17</text>
<text x="135.6" y="112.3">16</text>
<text x="31.7" y="115.1">2</text>
<text x="45.2" y="115.1">1</text>
<text x="100" y="114.9">59</text>
<text x="100" y="117.4">58</text>
<text x="105.9" y="116.1">XTALN</text>
<text x="105.9" y="118.7">XTALP</text>
<text x="128.2" y="116.1">P23</text>
<text x="135.6" y="114.9">15</text>
<text x="31.7" y="120.2">3</text>
<text x="45.2" y="120.2">4</text>
<text x="100" y="125">14</text>
<text x="101.3" y="122.5">2</text>
<text x="105.9" y="123.7">CVDD</text>
<text x="125.8" y="123.7">DVDD</text>
<text x="135.6" y="122.5">24</text>
<text x="135.6" y="125">40</text>
<text x="100" y="130.1">57</text>
<text x="105.9" y="126.3">CVDD</text>
<text x="105.9" y="131.4">PVDD</text>
<text x="125.8" y="126.3">DVDD</text>
<text x="125.8" y="128.8">DVDD</text>
<text x="125.8" y="131.4">DVDD</text>
<text x="135.6" y="127.6">52</text>
<text x="135.6" y="130.1">60</text>
<text x="101.3" y="135.2">5</text>
<text x="101.3" y="137.7">8</text>
<text x="105.9" y="136.4">TVDD</text>
<text x="123.4" y="133.9">DVDDIO</text>
<text x="123.4" y="136.4">DVDDIO</text>
<text x="135.6" y="132.6">23</text>
<text x="135.6" y="135.2">34</text>
<text x="135.6" y="137.7">44</text>
<text x="100" y="140.3">11</text>
<text x="105.9" y="139">TVDD</text>
<text x="105.9" y="141.5">TVDD</text>
<text x="123.4" y="139">DVDDIO</text>
</g>
</svg>
